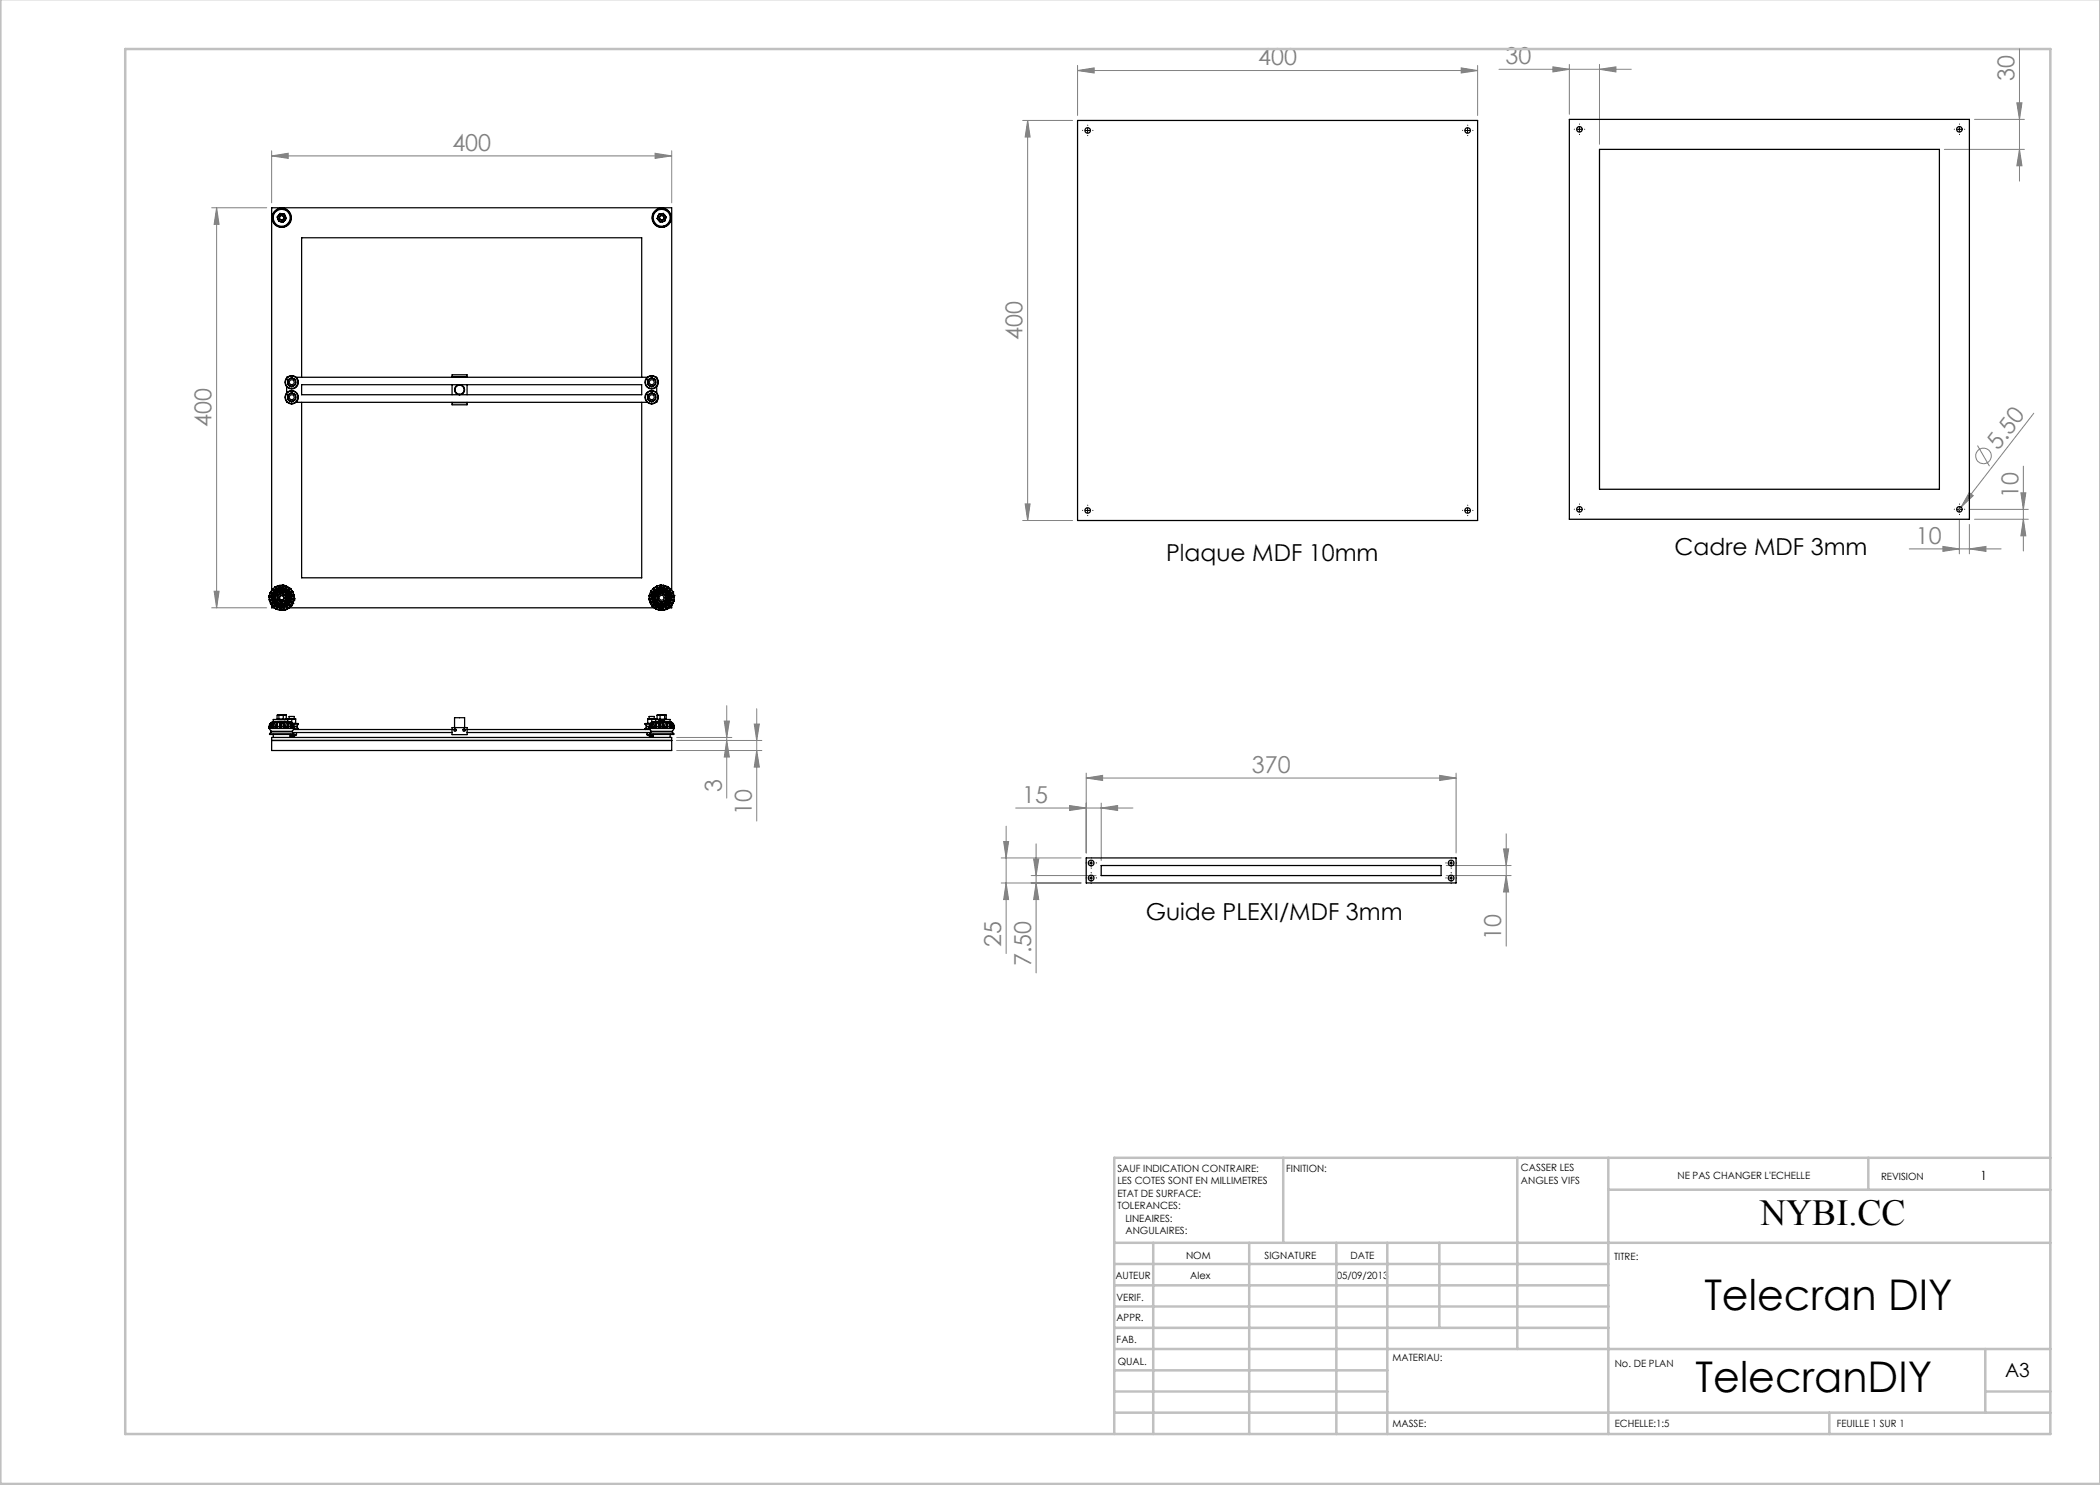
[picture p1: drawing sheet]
<svg xmlns="http://www.w3.org/2000/svg" width="420mm" height="297mm" viewBox="0 0 420 297" stroke-linecap="round" stroke-linejoin="round" font-family="sans-serif">
<g fill="none" stroke="#808080" stroke-width=".2">
<path d="M215.5 14.1l3.3-.5v1zM215.5 13.1v10M215.5 14.1h80M292.2 13.6l3.3 .5-3.3 .5zM295.5 13.1v10M299.8 13.9h26.4M310.6 13.4l3.3 .5-3.3 .5zM313.9 12.9v10M319.9 13.9l3.3-.5v1zM319.9 12.9v16M403.9 9.8v26.4M54.3 31.2l3.3-.5v1z"/>
<path d="M54.3 30.2v10.4M54.3 31.2h80M131 30.7l3.3 .5-3.3 .5zM134.3 30.2v10.4M204.5 24.1h10M205.5 24.1l.5 3.3h-1zM205.5 24.1v80M388.9 29.9h16M394.9 23.9h10M403.4 20.6h1l-.5 3.3zM403.9 29.9l.5 3.3h-1zM42.3 41.6h11"/>
<path d="M43.3 41.6l.5 3.3h-1zM43.3 41.6v80M393.8 98.5l.9 .6-2.5 2.3zM395.5 89.1l2.4 4.1M404.2 98.6h1l-.5 3.3zM404.7 93.2v17M406.8 82.7l-14.6 18.7M42.8 118.2h1l-.5 3.4zM204.5 104.1h10M205 100.8h1l-.5 3.3zM381.8 109.8h18.4M388.6 109.3l3.3 .5-3.3 .5z"/>
<path d="M391.9 103.9v6.9M392.2 101.4l-.7 .9M393.9 109.8l3.3-.5v1zM393.9 104.9v5.9M393.9 101.9h11.8M394.9 103.9h10.8M404.7 103.9l.5 3.3h-1zM42.3 121.6h11M135.3 150.1h17.1M135.3 147.5h11.1M144.9 144.2h1l-.6 3.3zM145.3 148.1l.6 3.3h-1z"/>
<path d="M145.3 141.1v18.5M150.8 144.8h1.1l-.6 3.3zM151.3 150.1l.6 3.3h-1.1zM151.3 141.7v22.5M152.4 148.1h-17.1M217.2 155.6l3.3-.5v1zM217.2 154.6v16M217.2 155.6h74M287.9 155.1l3.3 .5-3.3 .5zM291.2 154.6v16M200.2 171.6h16M200.2 176.6h16"/>
<path d="M200.7 168.3h1l-.5 3.3zM201.2 176.6l.5 3.3h-1zM201.2 165.2v25.5M203.1 161.6h23.5M206.2 175.1h13M206.7 171.8h1.1l-.6 3.3zM207.2 176.6l.6 3.3h-1.1zM207.2 168.8v25.8M213.9 161.1l3.3 .5-3.3 .5zM220.2 161.6l3.3-.5v1zM220.2 160.6v11.5M289.2 175.1h13"/>
<path d="M289.2 173.1h13M300.7 169.8h1l-.5 3.3zM301.2 175.1l.5 3.3h-1zM301.2 166.8v22.4"/>
<circle cx="396.7" cy="91.2" r="1.56"/>
</g>
<g fill="none" stroke="#000" stroke-width=".2" stroke-dasharray="30.5 1.3 1.3 1.3">
<path d="M216.5 26.1h.1M217.5 25.1v-.1M217.5 27.1h.1M218.5 26.1h.1M292.5 26.1h.1M293.5 25.1v-.1M293.5 27.1h.1M294.5 26.1h.1M314.9 25.8h.1M315.9 24.8h.1M315.9 26.8v.1M316.9 25.8h.1"/>
<path d="M390.9 25.8h.1M391.9 24.8h.1M391.9 26.8v.1M392.9 25.8h.1M216.5 102.1h.1M217.5 101.1v-.1M217.5 103.1h.1M218.5 102.1h.1M292.5 102.1h.1M293.5 101.1v-.1M293.5 103.1h.1M294.5 102.1h.1"/>
<path d="M314.9 101.8h.1M315.9 100.8h.1M315.9 102.8v.1M316.9 101.8h.1M390.9 101.8h.1M391.9 100.8h.1M391.9 102.8v.1M392.9 101.8h.1M217.2 175.6h.1M217.2 172.6h.1M218.2 174.6v-.1M218.2 176.6v.1"/>
<path d="M218.2 171.6v-.1M218.2 173.6v.1M219.2 175.6h.1M219.2 172.6h.1M289.2 172.6h.1M289.2 175.6h.1M290.2 171.6v-.1M290.2 173.6v.1M290.2 174.6v-.1M290.2 176.6v.1M291.2 172.6h.1M291.2 175.6h.1"/>
</g>
<g fill="none" stroke="#000" stroke-width=".2">
<path d="M217 26.1h1M217.5 25.6v1M293 26.1h1M293.5 25.6v1M315.4 25.9h1M315.9 25.4v1M391.4 25.9h1M391.9 25.4v1M217 102.1h1M217.5 101.6v1M293 102.1h1M293.5 101.6v1"/>
<path d="M315.4 101.9h1M315.9 101.4v1M391.4 101.9h1M391.9 101.4v1M217.7 172.6h1M217.7 175.6h1M218.2 172.1v1M218.2 175.1v1M289.7 172.6h1M289.7 175.6h1M290.2 172.1v1M290.2 175.1v1"/>
</g>
<g fill="none" stroke="#c0c0c0" stroke-width=".5">
<path d="M.1 -.1v296.9h419.9M25 9.8h385.1v277h-385.1zM256.6 231.6v17M303.5 231.6v38.2M321.7 231.6v55.2M321.7 237.9h88.4M373.7 231.6v6.3M410.1 231.6h-187.3v55.2M222.8 248.6h187.3M222.8 257.1h98.9M222.8 252.8h98.9M230.6 248.6v38.2"/>
<path d="M249.8 248.6v38.2M267.3 248.6v38.2M277.5 248.6v38.2M287.9 248.6v17M222.8 265.6h98.9M222.8 261.3h98.9M222.8 278.3h54.7M222.8 274.1h54.7M222.8 269.8h187.3M397.1 278.3h13M397.1 269.8v12.7M222.8 282.5h187.3"/>
<path d="M365.9 282.5v4.3"/>
</g>
<g fill="#808080">
<path d="M393.8 98.5l.9 .6-2.5 2.3z"/>
<path d="M131 30.7l3.3 .5-3.3 .5zM54.3 31.2l3.3-.5v1zM292.2 13.6l3.3 .5-3.3 .5zM215.5 14.1l3.3-.5v1zM287.9 155.1l3.3 .5-3.3 .5zM217.2 155.6l3.3-.5v1zM220.2 161.6l3.3-.5v1zM213.9 161.1l3.3 .5-3.3 .5z"/>
<path d="M310.6 13.4l3.3 .5-3.3 .5zM319.9 13.9l3.3-.5v1z"/>
<path d="M388.6 109.3l3.3 .5-3.3 .5zM393.9 109.8l3.3-.5v1z"/>
<path d="M151.3 150.1l.6 3.3h-1.1zM150.8 144.8h1.1l-.6 3.3zM301.2 175.1l.5 3.3h-1zM300.7 169.8h1l-.5 3.3z"/>
<path d="M144.9 144.2h1l-.6 3.3zM145.3 148.1l.6 3.3h-1zM43.3 41.6l.5 3.3h-1zM42.8 118.2h1l-.5 3.4zM403.4 20.6h1l-.5 3.3zM403.9 29.9l.5 3.3h-1zM404.2 98.6h1l-.5 3.3zM404.7 103.9l.5 3.3h-1zM205.5 24.1l.5 3.3h-1zM205 100.8h1l-.5 3.3zM200.7 168.3h1l-.5 3.3zM201.2 176.6l.5 3.3h-1zM206.7 171.8h1.1l-.6 3.3zM207.2 176.6l.6 3.3h-1.1z"/>
</g>
<g fill="none" stroke="#000" stroke-width=".25">
<path d="M215.5 24.1h80v80h-80zM313.9 23.9h80v80h-80zM319.9 29.9h68v68h-68zM55.6 43.8l.2 .4 .4 .1M55.6 43.8l.2 .5h.4M55.7 43.1l-.2 .4 .1 .3M55.7 43.1l-.3 .3 .2 .4M56.4 42.8l-.7 .3M56.4 42.8l-.4-.1-.3 .4M56.4 42.8l.4 .1 .3 .4M56.4 42.8h.5l.2 .5M57 44.1l-.3 .2h-.5"/>
<path d="M57 44.1l-.3 .3-.5-.1M57.1 43.3l.1 .3-.2 .5M57.1 43.3l.2 .4-.3 .4M131.6 43.3v.4l.1 .4M131.6 43.3l-.2 .4 .3 .4M131.7 44.1l.2 .2h.6M131.7 44.1l.3 .3 .5-.1M132.2 42.8l-.4 .1-.2 .4M132.2 42.8h.4l.4 .3M132.2 42.8h-.4l-.2 .5M132.2 42.8l.5-.1 .3 .4M133 43.1l.1 .3v.4"/>
<path d="M133 43.1l.2 .3-.1 .4M133.1 43.8l-.2 .3-.4 .2M133.1 43.8l-.2 .5h-.4M57.3 77.3v1.3M57.5 75.5l-.2 .1M57.5 79.4l.1 .5 .3 .2M57.5 79.4v.5l.4 .2M57.5 76.4l.1 .5 .3 .2M57.5 76.4v.5l.4 .2M57.9 78.8l.4-.3 .4 .3M57.9 78.8l.2-.1 .6 .1M57.9 78.8l-.3 .3-.1 .3"/>
<path d="M57.9 78.8l-.4 .2v.4M57.9 75.8l.4-.3 .4 .3M57.9 75.8l.2-.1 .6 .1M57.9 77.1l.3 .2 .5-.2M57.9 75.8l-.3 .3-.1 .3M57.9 75.8l-.4 .2v.4M57.9 77.1l.4 .3 .4-.3M58.7 78.8l.4 .4v.2M58.7 78.8l.4 .2v.4M58.7 75.8l.3 .1 .1 .5M58.7 75.8l.4 .2v.4M59.1 79.4v.4l-.4 .3"/>
<path d="M59.1 79.4v.5l-.4 .2M59.1 76.4v.4l-.4 .3M59.1 76.4v.5l-.4 .2M59.2 75.5h70.3M60.3 75.5v-27.9h68v27.9M60.3 76.9h68v2h-68zM90.4 75.5v-.5h3v.5M90.4 76.9v2M90.4 75.3h3M93.4 76.9v2M129.5 76.4l.1 .5 .3 .2M129.5 76.4v.5l.4 .2"/>
<path d="M129.5 79.4l.1 .5 .3 .2M129.5 79.4v.5l.4 .2M129.9 77.1l.3 .2 .5-.2M129.9 75.8l-.3 .3-.1 .3M129.9 75.8l.2-.1 .6 .1M129.9 75.8l.5-.3 .3 .3M129.9 75.8l-.4 .2v.4M129.9 77.1l.5 .3 .3-.3M129.9 78.8l.5-.3 .3 .3M129.9 78.8l.2-.1 .6 .1M129.9 78.8l-.3 .3-.1 .3M129.9 78.8l-.4 .2v.4"/>
<path d="M130.7 75.8l.3 .1 .1 .5M130.7 75.8l.4 .2v.4M130.7 78.8l.4 .4v.2M130.7 78.8l.4 .2v.4M131.1 76.4v.4l-.4 .3M131.1 76.4v.5l-.4 .2M131.1 79.4v.4l-.4 .3M131.1 79.4v.5l-.4 .2M131.2 75.5l.1 .1M131.3 77.3v1.3M57.3 80.3l.2 .2M57.9 80.1l.3 .2 .5-.2"/>
<path d="M57.9 80.1l.4 .3 .4-.3M59.2 80.5h70.3M60.3 80.5v35.1h68v-35.1M90.4 80.5v.5h3v-.5M90.4 80.5h3M129.9 80.1l.3 .2 .5-.2M129.9 80.1l.5 .3 .3-.3M131.3 80.3l-.1 .2M53.8 119.4l1 .2M53.8 119.4l.1 .5M53.8 119.4h.1M53.9 119.1l1 .1"/>
<path d="M53.9 119.1v.1M53.9 119.4h-.1M53.9 119.4l.9 .1M53.9 119.9h.1M53.9 119.2l-.1 .2M53.9 119.1h.1M53.9 120v.2zM53.9 119.2l1 .1M53.9 119.2v.2M53.9 119.9v.3M54 118.7l-.1 .4M54 118.7l.9 .4"/>
<path d="M54 118.7h.1M54 118.6h.1M54 118.6v.1M54.1 118.4l.9 .4M54.1 118.4h.1M54.1 118.5l-.1 .1M54.1 118.4v.1M54.2 118.4l.8 .4M54.2 118.4l-.2 .3M54.3 118.1v-76.5h80v76.5M54.4 118l-.3 .4M54.4 118l.7 .7"/>
<path d="M54.4 118h.1M54.4 118l.7 .6M54.4 117.9v.1M54.5 117.8l-.1 .1M54.5 117.8h.1M54.6 117.8l.8 .6M54.6 117.8l.7 .7M54.6 117.8h.1M54.6 117.8v.2h-.2M54.8 119.5v.1M54.8 119.6h.1M54.8 119.6l.1 .1"/>
<path d="M54.8 119.7l-.9 .2M54.8 119.7h.1M54.8 119.5l.2 .1M54.8 119.6h.2M54.9 119.2h.1M54.9 119.2v.1M54.9 119.7l-1 .2M54.9 119.3l-.1 .2M54.9 119.3h.1M54.9 119.7v.3M54.9 119.7h.1M54.9 119.2l.1 .1"/>
<path d="M54.9 120l-1 .2M54.9 120h.1M54.9 119.1h.1M54.9 119.1v.1M55 117.5l-.4 .3M55 117.5l.5 .8M55 117.5h.1M55 119.7h-.1M55 119.7h.1M55 119.7l.1 .2M55 119.5v.2M55 119.3h.1"/>
<path d="M55 117.4h.1M55 119.5v.1M55 117.4v.1M55 119.3v.2M55 119.1h.1M55 118.8l-.1 .3M55 118.8l.1 .1M55 120h-.1M55 118.8h.1M55.1 119.9v.2M55.1 119.1l-.1 .2M55.1 119.9l-.1 .1"/>
<path d="M55.1 118.7h.1M55.1 118.7l-.1 .1M55.1 118.6v.1M55.1 118.6l.1 .1M55.1 118.9h.1M55.2 118.9v.2h-.1M55.2 117.3l-.2 .1M55.2 117.4l.5 .8M55.2 117.3v.1M55.2 117.3l.5 .9M55.2 118.7h.1M55.2 117.4v.1h-.2"/>
<path d="M55.2 117.3h.1M55.3 118.7l-.1 .2M55.3 118.5l-.2 .1M55.3 118.5h.1M55.4 118.4h.1M55.4 118.4l-.1 .1M55.4 118.4v.1M55.4 118.5l.1 .1M55.5 118.4h-.1M55.5 118.3h.1M55.5 118.6l-.2 .1M55.5 118.4h.1"/>
<path d="M55.5 118.3v.1M55.5 118.3l.1 .1M55.5 119.6l.1 .3 .4 .4M55.5 119.6v.4l.5 .3M55.6 118.5l-.1 .1M55.6 118.4v.1M55.7 117.2l-.5 .1M55.7 117.2l.2 .9M55.7 117.2h.1M55.7 118.2h.1M55.7 118.2l-.2 .1M55.7 118.2l.1 .1"/>
<path d="M55.7 117.1h.2zM55.7 117.1v.1M55.8 118.4l-.2 .1M55.8 118.3v.1M55.9 118.1l-.2 .1M55.9 118.1h.1M55.9 118.1v.1M55.9 118.2l.1 .1M56 118.9l.3-.2 .4 .2M56 118.9l.3-.3 .4 .3M56 118.9l-.4 .3-.1 .4M56 118.9l-.5 .2v.5"/>
<path d="M56 118.3l-.2 .1M56 117.1l.2 1M56 117.1h.1M56 117.1l-.1 .2-.2-.1M56.2 118.1h.1M56.2 118.1h-.3M56.2 118.1v.1M56.2 118.2l-.2 .1M56.2 118.2h.1M56.3 118h.1M56.3 118.1l.1 .1M56.3 118v.1"/>
<path d="M56.4 118.2h-.2M56.4 118.2h.2M56.4 118v.2M56.4 118l.2 .1M56.4 118.2h.1M56.5 117l-.5 .1M56.5 117l-.2 1M56.5 117v.1M56.5 117.1l-.1 .9M56.5 117.1l.1 .1 .2-.1M56.5 117h.1M56.5 117l.2 .1"/>
<path d="M56.6 118.1h.1M56.6 118.2l.2 .1M56.6 118.1v.1M56.6 118.2h.1M56.7 118.1h.1M56.7 118.1l-.1 .1M56.7 117.1h.1M56.7 118.9l.5 .2v.5M56.7 118.9l.3 .3 .2 .4M56.8 117.1l-.1 1M56.8 117.1l.4 .1M56.8 117.1l-.2 1"/>
<path d="M56.8 117.1h.1M56.8 118.3l.2 .1M56.8 118.2v.1M56.8 118.1h.1M56.8 118.1v.1M56.8 118.1l.3 .1M57 118.4l.2 .1M57 118.4h.1M57.1 118.2h.1M57.1 118.2l-.1 .2M57.1 118.3l.1 .1M57.1 118.3l-.1 .1"/>
<path d="M57.1 118.2v.1M57.2 119.6l-.2 .3-.3 .4M57.2 119.6v.4l-.5 .3M57.2 118.5l.1 .2M57.2 118.5h.1M57.2 117.2l-.4 .9M57.2 117.2v.1M57.2 117.3l-.4 .8M57.2 118.4h.1M57.2 118.4v.1M57.2 117.3l.2 .1h.1M57.2 117.2l.1 .1"/>
<path d="M57.3 118.4l-.1 .1M57.3 118.4l.1 .1M57.3 117.3h.2M57.3 118.7l.1 .1M57.4 118.6l-.1 .1M57.4 118.8l.1 .2M57.4 118.5v.1M57.5 118.6h.1M57.5 118.6v.1M57.5 117.4l-.4 .8M57.5 117.4h.1M57.5 118.8h-.1"/>
<path d="M57.5 118.6h-.1M57.5 117.3h.1M57.5 117.4l.4 .2M57.5 117.3v.1M57.5 119l.1 .2M57.5 118.7v.1M57.5 118.7h.1M57.6 118.7h.1M57.6 118.7l-.1 .1M57.6 118.7l.1 .2M57.6 119h-.1M57.6 119.2v.2"/>
<path d="M57.6 120l-.1 .2M57.6 120h.1M57.6 119.2h.1M57.6 119.4l.1 .2M57.6 119.8v.2M57.6 119.8h.1M57.6 119.4h.1M57.7 119.6l-.1 .2M57.7 119.8l.1 .1M57.7 119.6h.1M57.7 119v.1M57.7 119h.1"/>
<path d="M57.7 118.9v.1M57.7 118.9l-.1 .1M57.7 119.6h.2M57.7 119.4h.1M57.7 119h-.1M57.7 119.1l-.1 .1M57.7 119.1h.1M57.8 119.9l-.1 .1M57.8 119.1h.1M57.8 119.1l-.2 .1M57.8 119.1v.3M57.8 119.9h.1"/>
<path d="M57.8 119.9l1 .1M57.8 119.4v.2M57.8 119.4h.1M57.8 119.4h-.1M57.8 119.6h-.1M57.8 119.6h.1M57.9 119.6l.9 .1M57.9 119.6h.1M57.9 119.6l-.1 .3M57.9 117.6l-.7 .8M57.9 117.6h.1M57.9 117.6l-.6 .8"/>
<path d="M57.9 117.6v.2h.2M58 117.6l.1 .2M58.1 117.8l-.7 .7M58.1 117.8h.1M58.1 117.8l-.6 .8M58.1 117.8l.3 .4M58.4 118.2l-.8 .5M58.4 118.2h.1M58.4 118.2v.2l.1 .1M58.5 118.2l.1 .2zM58.5 118.5l-.8 .4M58.5 118.5h.1"/>
<path d="M58.6 118.4v.1M58.6 118.5h.1M58.6 118.5l.1 .4M58.6 118.5l-.9 .5M58.7 118.9l-.9 .2M58.7 118.9l-.1 .2 .2 .1M58.7 118.9h.1M58.8 120h.1M58.8 119.2l-1 .2M58.8 119.2h.1M58.8 119v.1zM58.8 118.9v.1"/>
<path d="M58.8 120l-.1 .4M58.8 119.2l-.9 .2M58.8 119.2v.5M58.8 119.7h.1M58.8 119.7l-.1 .1 .1 .2M58.8 119.9v.1M58.8 119.8v.1M58.8 119.7v.1M129.9 120l.1 .4M129.9 119.2v.5M129.9 119.2l.9 .2M129.9 119.7h.1"/>
<path d="M129.9 120h.1M129.9 119.2h.1M129.9 119.1v.1M129.9 119.8v.1M129.9 119.7v.1M129.9 119.9v.1M129.9 119.7l.1 .1-.1 .2M129.9 119v.1M129.9 118.9l1 .2M129.9 118.9h.1M129.9 118.9v.1M130 118.9l.9 .2"/>
<path d="M130 118.9v.2l-.1 .1M130.1 118.5l-.2 .4M130.1 118.5l.9 .5M130.1 118.5h.1M130.1 118.4v.1M130.1 118.5l.9 .4M130.2 118.2l-.1 .2M130.2 118.2l.9 .5M130.2 118.2h.1M130.3 118.2l.8 .5M130.3 118.2v.2l-.2 .1M130.5 117.8l-.3 .4"/>
<path d="M130.5 117.8l.7 .8M130.5 117.8h.1M130.6 117.8l.6 .7M130.7 117.7l-.1 .1zM130.7 117.6h.1M130.8 117.6l.6 .8M130.8 117.6h.1M130.8 117.6l-.1 .2h-.1M130.8 119.4h.1M130.8 119.4v.2M130.8 119.6h.1M130.8 119.6l-.9 .1"/>
<path d="M130.8 119.9l-.9 .1M130.8 119.9h.1M130.8 119.6v.3M130.8 119.6h.2M130.8 119.4h.2M130.9 119.9h.1M130.9 119.9v.1M130.9 119.9l-1 .1M130.9 119.1l-.1 .3M130.9 119.1l.1 .1M130.9 119.1h.1M131 119h.1"/>
<path d="M131 119l-.1 .1M131 118.9l.1 .1M131 118.9v.1M131 119.6h.1M131 119.8h.1M131 119.8l-.2 .1M131 119.8l-.1 .1M131 119.4h.1M131 119.8l.1 .2M131 119.6v.2M131 119.4v.2M131 119.2h.1"/>
<path d="M131.1 119.2l-.1 .2M131.1 120l.1 .2M131.1 118.7l-.1 .2M131.1 118.7l.1 .1M131.1 120h.1M131.1 119h.1M131.1 118.7h.1M131.1 119v.2M131.2 117.4l-.4 .2M131.2 117.4l.4 .8M131.2 117.4h.1M131.2 118.6h.1"/>
<path d="M131.2 118.6l-.1 .1M131.2 117.3h.1M131.2 117.3v.1M131.2 118.5v.1M131.2 118.8l-.1 .2M131.2 118.5l.1 .1M131.2 118.8h.1M131.3 118.6v.1M131.3 118.7l-.1 .1M131.4 117.3h-.2M131.4 118.4h.1M131.4 118.4l-.2 .1"/>
<path d="M131.4 118.4l.1 .1M131.4 117.2l.5 .9M131.4 117.3l.4 .8M131.4 117.2v.1M131.4 117.3v.1h-.2M131.5 118.5h.1M131.6 119.6v.3l.3 .4M131.6 119.6v.4l.3 .3M131.6 118.5l-.3 .2M131.6 118.3l-.2 .1M131.6 118.2h.1M131.6 118.2l.1 .2"/>
<path d="M131.6 118.3l.1 .1M131.6 118.2v.1M131.7 118.4h.1M131.7 118.4l-.1 .1M131.8 118.1h.1M131.8 118.1l-.2 .1M131.8 118.1l.1 .1M131.9 118.1h.1M131.9 118.1v.1M131.9 117.1l-.5 .1M131.9 117.1l.1 1M131.9 117.1h.1"/>
<path d="M131.9 118.3l-.2 .1M131.9 118.2v.1M131.9 118.9l.4-.3 .5 .3M131.9 118.9l.4-.2 .5 .2M131.9 118.9l-.3 .3v.4M131.9 118.9l-.3 .2v.5M132 118.1h-.1M132 118.1h.1M132 118.1v.1M132 118.2h.1M132.1 118.2l-.2 .1M132.2 117l-.2 .1"/>
<path d="M132.2 117h.1M132.2 117.1l.1 .9M132.2 117.1l-.1 .1-.2-.1M132.2 117v.1M132.2 117l.1 1M132.2 117l.5 .1M132.3 118h.1M132.3 118l-.3 .1M132.3 118v.2M132.3 118.1h.2M132.3 118.2h-.2M132.3 118.2h.2"/>
<path d="M132.3 118.1v.1M132.3 118v.1M132.3 118.2h.1M132.5 118.1h.1M132.5 118.2l.2 .1M132.5 118.1v.1M132.5 118.2h.1M132.5 118.1h.3M132.7 117.1l-.2 1M132.7 117.1h.1M132.7 118.3l.2 .1M132.7 117.1l.1 .2 .2-.1"/>
<path d="M132.8 118.9l.2 .3 .1 .4M132.8 118.9l.3 .2v.5M132.8 118.2l-.1 .1M132.8 117.1h.1M132.8 118.1l.1 .1M132.8 118.1h.1M132.8 118.1v.1M132.9 118.4l.2 .1M132.9 118.3v.1M132.9 118.2h.1M132.9 118.2v.1M132.9 117.1l.1 .1"/>
<path d="M133 117.2l-.2 .9M133 118.2l-.1 .1M133 118.2l.2 .1M133 117.2l.4 .1M133 117.2h.1M133.1 118.5l.1 .1M133.1 119.6l-.3 .7M133.1 119.6v.4l-.3 .3M133.1 118.4v.1M133.2 118.3h.1M133.2 118.4h.1M133.2 118.3l-.1 .1"/>
<path d="M133.2 118.4h-.1M133.2 118.3v.1M133.2 118.6l.2 .1M133.2 118.5v.1M133.3 118.4l-.1 .1M133.3 118.4h.1M133.4 118.4v.1M133.4 118.5h-.2M133.4 118.5l.1 .1M133.4 118.7l.1 .2M133.4 118.7h.1M133.4 117.3l-.5 .9"/>
<path d="M133.4 117.3v.1M133.4 117.4l-.4 .8M133.4 117.4l.1 .1h.2M133.4 117.3h.1M133.5 118.9v.2h.1M133.5 118.9h.1M133.5 117.3l.1 .1M133.6 118.7h.1M133.5 118.6l-.1 .1M133.6 118.7v.1M133.6 118.7h-.2M133.6 119.1v.2"/>
<path d="M133.6 119.9v.2M133.6 119.9v.1M133.6 119.1h.1M133.6 118.8h.1M133.6 119.3l.1 .2M133.6 118.8l-.1 .1M133.6 118.8l.2 .3M133.6 120h.2M133.6 119.3h.1M133.7 117.5l-.5 .8M133.7 117.5h.1M133.7 119.5v.2"/>
<path d="M133.7 119.7l-.1 .2M133.7 119.3h.1M133.7 119.7h.1M133.7 119.5v.1M133.7 117.5l.4 .3M133.7 119.6h.1M133.7 117.4v.1M133.8 119.1v.1M133.8 119.1h.1M133.8 120h.1M133.8 120l.9 .2M133.8 119.1h-.2"/>
<path d="M133.8 119.2h.1M133.8 119.2v.1M133.8 119.3v.2M133.8 119.2l-.1 .1M133.8 119.5v.1M133.8 119.7h.1M133.8 119.6v.1M133.8 119.6h.1M133.8 119.7l1 .2M133.8 119.5l-.1 .1M133.8 119.7v.3M134.1 117.8l-.7 .7"/>
<path d="M134.1 117.8l.1 .2M134.1 117.8l-.7 .6M134.1 117.8h.1M134.1 117.8l.1 .1M134.2 118l-.7 .6M134.2 118h.1M134.2 117.9l.1 .1M134.3 118l-.7 .7M134.3 118l.2 .4M134.3 118h.1M134.5 118.4l-.9 .4M134.5 118.4l.1 .3"/>
<path d="M134.5 118.4h.1M134.5 118.4l.1 .1M134.6 118.5l.1 .1M134.6 118.7l-.8 .4M134.6 118.7h.1M134.7 118.6v.1M134.7 118.7l-.9 .4M134.7 118.7l.1 .4M134.8 119.2l-1 .1M134.8 119.9h.1M134.8 119.2v.2M134.8 119.9l-.1 .3"/>
<path d="M134.8 119.1l-1 .1M134.8 119.4l-1 .1M134.8 119.4h.1M134.8 119.1v.1M134.8 119.1h.1M134.8 119.9v.1M134.8 120v.2M134.8 119.4l-1 .2M134.8 119.4v.5M53.9 120.2h.1M53.9 120.2l.2 .4M54.1 120.6h.1"/>
<path d="M54.1 120.6l.2 .1v.2M54.1 120.7l.1 .2M54.1 120.7h.1M54.2 120.9h.1M54.3 120.9l.2 .4M54.3 120.9h.1M54.3 121.1v.5h.5M54.5 121.3h.1M54.5 121.3l.1 .1M54.6 121.3l.2 .2M54.6 121.4l.1 .1M54.7 121.5h.1"/>
<path d="M54.8 121.5l.4 .3M54.8 121.5h.1M54.9 120l.1 .2M55 120.2h.1M55 120.2l-.9 .4M55 120.2l.1 .2M55.1 120.1l-.1 .1M55.1 120.1h.1M55.1 120.4h.1M55.1 120.4l.1 .1M55.1 120.4l-.8 .5M55.1 120.1l.1 .2"/>
<path d="M55.2 121.8h.1M55.2 120.5h.1M55.2 120.5l-.7 .8M55.2 120.6l-.6 .7M55.2 121.7v.1M55.2 120.4h-.1M55.2 120.6l.2 .2M55.2 121.7l.3 .1M55.2 121.8l.2 .1M55.2 120.5v.1M55.2 120.3l.2 .2M55.2 120.3v.1"/>
<path d="M55.3 120.5l-.1 .1M55.3 120.5h-.1M55.3 120.5h.1M55.4 120.5l.1 .1M55.4 121.9h.1M55.4 120.8l-.6 .7M55.4 120.8h.1M55.5 121.9l.4 .1M55.5 121.8v.1M55.5 120.8l.1 .1M55.5 120.8l-.7 .7M55.5 120.8h.1"/>
<path d="M55.5 120.6l.2 .1M55.5 120.6h.1M55.5 120.6l-.1 .2M55.5 120.6v.2M55.6 120.9h.1M55.6 120.9l-.4 .9M55.6 120.9l-.4 .8M55.6 120.9l.2 .1M55.7 120.7h.1l.1 .1M55.7 120.8l-.1 .1M55.7 120.7v.1M55.8 121l-.3 .9"/>
<path d="M55.8 121l-.3 .8M55.8 121h.1M55.9 121h.1M55.9 120.9l-.1 .1M55.9 120.9v.1M55.9 122h.1M55.9 120.8l.2 .1M55.9 120.8v.1M55.9 122h.3M56 120.3l.2 .1 .5-.1M56 120.3l.3 .2 .4-.2M56 122l.2 .1"/>
<path d="M56 121h.1M56 121l-.1 1M56 121l.3 .1M56.1 120.9h.2M56.1 120.9l-.1 .1M56.1 120.9h.1M56.2 122.1h.1M56.2 122v.1M56.3 121.1l-.1 .9M56.3 121.1h.1M56.3 120.9h.2M56.3 120.9v.2"/>
<path d="M56.3 120.9h.1M56.3 121.1l-.1 1M56.5 121l-.2 .1M56.5 121.1l.2 .9M56.5 121.1h.1M56.5 120.9v.2M56.5 120.9h.1M56.5 120.9v.1M56.5 121v.1M56.7 122l-.5 .1M56.7 122h.1M56.7 120.8l-.2 .1"/>
<path d="M56.7 120.9l.1 .1M56.7 120.8v.1M56.8 121l.2 1M56.8 121h.1M56.8 121l-.3 .1M56.9 120.8h-.2M56.9 120.8h.1M56.9 120.8l.1 .1M56.9 120.8v.1M56.9 120.9l-.1 .1M56.9 120.9h.1M56.9 120.9l.5 .9"/>
<path d="M56.9 122h-.1M57 120.9l.4 .9M57 122h.1M57 122h-.3M57.1 120.6l-.2 .2M57.1 120.7l.1 .1M57.1 120.6v.1M57.2 120.8l.5 .8M57.2 120.8h.1M57.2 120.8l-.2 .1M57.2 120.8l.5 .9M57.2 120.5l-.1 .1"/>
<path d="M57.2 120.5l.1 .1M57.3 120.6l.1 .1M57.3 120.6v.1M57.3 120.7h.1M57.3 120.7l.8 .7M57.3 120.7l-.1 .1M57.4 120.7l.7 .6M57.4 120.4l-.2 .1M57.4 120.4h.1M57.4 121.8l-.4 .2M57.4 121.8h.1M57.4 120.4l.1 .1"/>
<path d="M57.5 120.2l-.1 .2M57.5 121.8h.1M57.5 120.2v.1M57.5 120.4h.1M57.5 120.4l.8 .7M57.5 120.5l.7 .6M57.5 120.4v.1M57.5 120.3h.1M57.5 120.5l-.1 .2M57.6 120.3h.1M57.6 120.3l.9 .4M57.6 120.3l1 .4"/>
<path d="M57.6 120.3l-.1 .1M57.6 121.7l-.1 .1M57.6 121.7h.1M57.7 121.6h.1M57.7 121.6h-.2l-.1 .2M57.7 121.7h.1M57.7 120l.9 .5M57.7 120h.1M57.7 120l-.1 .3M57.8 120l.9 .4M57.8 121.6h73M58.1 121.3v.1"/>
<path d="M58.1 121.4l-.4 .3M58.2 121.1h.1M58.2 121.1h-.1v.2M58.2 121.2l-.1 .1M58.3 121.1l-.1 .1M58.3 121.1h.1M58.5 120.7h.1M58.6 120.7l-.3 .4M58.6 120.7h.1M58.6 120.5h.1M58.6 120.5l-.1 .2M58.7 120.5l-.1 .2"/>
<path d="M58.7 120.5h.1M58.7 120.4v.1M130 120.4v.1M130 120.5h.1M130 120.5h.2l-.1 .2M130 120.5l.1 .2M130.1 120.7h.1M130.1 120.7l.3 .4M130.4 121.1h.1M130.4 121.1l.2 .1v.1M130.4 121.2l.2 .1M130.4 121.1v.1"/>
<path d="M130.6 121.3v.1M130.6 121.4l.4 .3M130.6 121.4h.1M130.9 120h.1M130.9 120l-.9 .4M130.9 120l-.9 .5M130.9 120l.1 .3M131 121.7h.1M131 121.6v.1M131 120.3l-.9 .4M131 120.3h.1M131 121.6h.2v.2"/>
<path d="M131 121.7l.2 .1M131.1 120.3v.1M131.1 120h-.2M131.1 120.4h.1M131.1 120.4l-.7 .7M131.1 120.5l-.7 .6M131.1 120.5l.2 .2M131.2 120.3h-.2M131.2 120.3h-.1M131.2 120.2l.1 .2M131.2 120.2v.1M131.2 121.8h.1"/>
<path d="M131.2 121.8l.5 .2M131.2 120.4l-.1 .1M131.2 120.4h-.1M131.2 120.4h.1M131.3 120.4l.1 .1M131.3 120.7l-.7 .6M131.3 120.7h.1M131.3 120.7l.1 .1M131.3 120.7l-.7 .7M131.4 120.6l-.1 .1M131.4 120.8h.1M131.4 120.8l-.4 .9"/>
<path d="M131.4 120.5l.2 .1M131.4 120.5v.1M131.5 120.8l-.5 .8M131.5 120.8l.2 .1M131.6 120.7l-.1 .1M131.6 120.7l-.2 .1M131.6 120.6l.2 .2M131.6 120.6v.1M131.7 122h.1M131.7 120.9l-.5 .9M131.7 120.9h.1M131.7 120.9l.2 .1"/>
<path d="M131.7 122h.3M131.8 122h.1M131.8 120.8h.1M131.8 120.8l-.1 .1M131.9 121h.1M131.9 121l-.2 1M131.9 121l.3 .1M131.9 120.3l.3 .1 .6-.1M131.9 120.3l.4 .2 .5-.2M131.9 120.8l.3 .1M131.9 120.9v.1M131.9 120.8v.1"/>
<path d="M132 122l.5 .1M132 122h.1M132.2 121.1l-.2 .9M132.2 121.1h.1M132.2 121l.2 .1M132.2 120.9h.2M132.2 120.9h.1M132.2 120.9v.2M132.2 120.9v.1M132.2 121v.1M132.4 121.1h.1M132.4 121.1l.1 .9"/>
<path d="M132.4 121.1l.1 1M132.4 120.9v.2M132.4 120.9h.1M132.5 122v.1M132.5 122.1h.1M132.6 120.9h-.2M132.6 120.9v.1M132.6 120.9l.1 .1M132.6 120.9h.1M132.6 121l.2 1M132.6 121h.1M132.6 121l-.2 .1"/>
<path d="M132.7 121h.1M132.7 121l.1 1M132.7 122l-.2 .1M132.7 122h.1M132.8 122h.1M132.8 122h-.3M132.8 120.8l-.2 .1M132.8 120.9v.1M132.8 120.8v.1M132.8 121h-.1M132.8 121h.1M132.8 121l.4 .9"/>
<path d="M132.8 121l.4 .8M133 120.7h-.2v.1M133 120.7v.1M133 120.8l.1 .1M133.1 120.9l.4 .8M133.1 120.9h.1M133.1 120.9l-.3 .1M133.1 120.9l.4 .9M133.1 120.6l-.1 .1M133.1 120.6h.1M133.2 120.6v.2M133.2 120.8l-.1 .1"/>
<path d="M133.2 120.8h.1M133.2 121.9l-.4 .1M133.2 121.8v.1M133.2 120.8l.7 .7M133.2 121.9h.1M133.3 120.5l-.2 .1M133.3 120.5h.1M133.4 120.5l.1 .1M133.4 120.5h.1M133.4 120.3l-.1 .2M133.4 120.3l.1 .1M133.5 120.5h.1"/>
<path d="M133.5 120.5l.6 .8M133.5 120.6l.6 .7M133.5 120.5v.1M133.5 120.4h.1M133.5 120.6l-.3 .2M133.5 121.8l-.2 .1M133.5 121.7v.1M133.5 121.7h-.2l-.1 .1M133.5 121.8h.1M133.6 120.4l-.1 .1M133.6 120.4h.1M133.6 120.4l.8 .5"/>
<path d="M133.6 120.1l-.2 .2M133.6 120.1h.1M133.6 120.1l.1 .1M133.7 120.2l.8 .4M133.7 120.2l-.1 .2M133.7 120.2h.1M133.7 120.2l.9 .4M133.8 120l-.1 .2M133.8 120l1 .2M133.9 121.5l-.4 .3M133.9 121.5h.1M134.1 121.3h.1"/>
<path d="M134.1 121.3l-.2 .2M134.1 121.4l-.2 .1M134.1 121.3v.1M134.3 121.1v.5h-.5M134.4 120.9h.1M134.4 120.9l-.3 .4M134.5 120.9h.1M134.5 120.9h-.1M134.5 120.6h.1M134.5 120.6l-.1 .1v.2M134.7 120.2h.1M134.8 120.2l-.2 .4"/>
<path d="M134.8 120.2h.1M53.8 145.7h5M53.8 145.7l.4 .6M53.9 145.3v.3v-.3M53.9 145.3l-.1 .4M53.9 146.8v.1h4.8v-.1M53.9 146.8h4.8M53.9 145.3h.2M54.1 145.3v.2M54.1 145.3h.1M54.1 145.3h.2M54.2 146.3v.1"/>
<path d="M54.2 146.3h4.3M54.2 146.4h4.3M54.2 146.4l-.3 .4M54.3 144.5l-.4 .5-.1 .3M54.3 145.3l-.1 .3-.1-.1M54.3 145.3h.2M54.3 147.5h80v2.6h-80zM54.3 148.1h80M54.5 144.4l.3-.1a.96 .96 0 0 0-.9 1M54.5 145.3v.2M54.5 145.3h.1M54.6 145.3l-.1 .2"/>
<path d="M54.6 145.3h.2M54.6 146.9v.6M54.8 145.3l-.1 .3-.2-.1M54.8 145.3h.4M54.8 144.4l-.5 .4-.2 .5M55 144.3h-.1a.95 .95 0 0 0-1 1M55 144.3h.1M55 144.3a.92 .92 0 0 0-.9 1M55.2 145.3v.2M55.2 145.5v.1l.2-.1M55.2 145.3h.1M55.2 145.3h.3"/>
<path d="M55.2 144.3a.84 .84 0 0 0-.6 1M55.2 144.3a.85 .85 0 0 0-.9 1M55.2 144.3h.1M55.2 144.3a.74 .74 0 0 0-.7 1M55.2 144.3h.2M55.4 145.4v.1M55.4 143v.8l.2 .1M55.5 143.9h.1M55.5 145.3h.4M55.5 145.3h.1M55.5 144.3h.1M55.5 144.3h-.1a.83 .83 0 0 0-.6 1"/>
<path d="M55.5 145.3l-.1 .2M55.6 144.3h.1M55.6 144.3l-.3 .3-.1 .7M55.6 144.3v.1M55.6 143h.2M55.6 143h.6M55.6 143.9h.6M55.6 143h-.1M55.6 144.4a.87 .87 0 0 0-.4 .9M55.7 144.3l-.1 .1M55.7 144.3h.1M55.8 143.8l-.2 .1"/>
<path d="M55.8 144.3h.1M55.8 143.8l.4 .1M55.8 143v.8M55.8 143.9h.1M55.8 144.3h.2M55.8 144.3l-.3 .5v.5M55.9 145.3v.2M55.9 145.5l.1 .1h.2v-.1M55.9 145.3h.3M55.9 145.3h.1M56 144.5v.8M56 144.4h.2"/>
<path d="M56 144.3h.1M56 144.3l-.1 1M56 144.4l-.1 .9M56.1 144.3h.2M56.1 144.3l-.1 .1M56.1 144.3h.1M56.2 144.3h.1M56.2 145.3h.5M56.2 145.3h.1M56.2 145.3v.2M56.2 143h.5M56.2 143h.8"/>
<path d="M56.2 143.9h.8M56.2 143h-.4M56.3 144.4h.1M56.3 144.4l-.1 .9M56.3 144.3l-.1 .3M56.3 144.3l-.1 1M56.3 144.3h.1M56.3 144.3h.2M56.5 144.3h.1M56.5 144.3l.2 1M56.5 144.3l.2 .4M56.6 144.3h.1"/>
<path d="M56.7 143.8l-.5 .1M56.7 143.8l.3 .1M56.7 144.6v.7M56.7 143v.8M56.7 145.5l.1 .1 .2-.1M56.7 145.3h.1M56.7 145.3v.2M56.7 145.3h.3M56.7 144.3h.1M56.7 144.3l.1 .1M56.8 144.4l-.2 .1 .1 .1M56.8 144.4l.2 .9"/>
<path d="M56.8 144.3h.1M56.8 144.3l.2 1M56.8 144.3v.1M56.8 143.9h.1M56.9 144.3h.1M56.9 144.3l.4 .4 .1 .6M57 143h-.3M57 143h.3M57 145.3v.2M57 145.3h.4M57 145.3h.1M57 144.3h.1"/>
<path d="M57.1 144.3h.1M57.1 144.3l.1 .1M57.2 144.4a.84 .84 0 0 1 .5 .9M57.2 144.4h.1M57.2 144.3v.1M57.2 144.3a.8 .8 0 0 1 .5 1M57.2 144.3h.1M57.3 143.8l-.3 .1M57.3 143v.8M57.3 144.3h.1M57.3 144.3a.77 .77 0 0 1 .8 1M57.4 144.3h.1"/>
<path d="M57.4 145.3l.1 .2M57.4 145.3h.1M57.4 145.4l.1 .1M57.4 145.3h.3M57.5 145.5v.1l.2-.1M57.5 143.9h-2.9v.4M57.5 144.3a.87 .87 0 0 1 .7 1M57.5 144.3h.1M57.5 144.3a.9 .9 0 0 1 1.1 1M57.5 144.3a.82 .82 0 0 1 .8 1M57.5 143.8v.5M57.7 145.3v.2"/>
<path d="M57.7 145.3h.1M57.7 144.3h.1M57.7 145.3h.4M57.8 144.3a.9 .9 0 0 1 .9 1M57.8 143.8v-.5h1v.5M57.8 144.3a.93 .93 0 0 1 1 1M57.9 143.8h-.4M57.9 143.8h.8M57.9 143.8h.4M58 144.4l.5 .4 .1 .5M58 147h1.2M58 146.9v.6"/>
<path d="M58.1 145.3v.3l.2-.1M58.1 145.3h.1M58.2 145.3l.1 .2M58.2 145.3h.1M58.3 145.3h.3M58.3 145.3v.2M58.3 143.8v.6M58.5 146.3v.1M58.5 146.4l.2 .4M58.6 145.3v.3l.1-.1M58.6 145.3h.1M58.6 146.5h31.8"/>
<path d="M58.6 144.7h1l.1 .1M58.6 145.3l.1 .2M58.7 145.3h.1M58.7 145.3v.2M58.7 145.9h31.7M58.7 144.8h1M58.7 143.8h-.4M58.7 143.8h.4M58.7 146.9h.6M58.8 147.2h.1M58.8 147.2h-.8M58.8 145.8h.9"/>
<path d="M58.8 145.3v.3v-.1M58.8 145.3h.1M58.8 145.3h.6M58.8 145.3v.4M58.8 145.7l-.3 .6M59.1 144.6l-.5 .1M59.1 144.6v.1M59.1 143.8v.8M59.2 147l-.4 .2M59.3 146.9l-.1 .1M59.3 146.5v.4M59.4 145.3h.1"/>
<path d="M59.4 145.3l.3 .5M59.7 145.8l-.1 .1M59.7 144.8l-.3 .5M90.4 145.5h3v1.4h-3zM90.8 145.9h.4M90.9 145.5v-2h2v2M90.9 145.8v.1M92.6 145.9h.4M92.9 145.8v.1M93.4 145.9h36.6M93.4 146.5h36.7M129 145.8l.1 .1"/>
<path d="M129 145.8h.9M129 144.8h1M129 144.8l.3 .5M129.3 145.3h.1M129.3 145.3h.5M129.3 145.3l-.3 .5M129.4 146.9v.1M129.4 146.9h.5M129.4 146.5v.4M129.4 147l.5 .2M129.4 147h1.2M129.5 144.6l.6 .1"/>
<path d="M129.5 144.6v.1M129.5 143.8v.8M129.8 143.8v-.5h1v.5M129.8 145.7h5M129.8 145.7l.4 .6M129.9 145.3v.2M129.9 145.5v.1M129.9 145.6h.1M129.9 145.3h.1M129.9 145.3l-.1 .4M129.9 147.2h.7M129.9 147.2h.1"/>
<path d="M129.9 146.8v.1h4.9v-.1M129.9 143.8h-.4M129.9 143.8h.8M129.9 146.8h4.9M129.9 143.8h.5M130 145.3v.2M130 145.3h.1M130 144.7h-1v.1M130.1 145.3v.3l-.1-.1M130.1 145.3h.3M130.2 146.3v.1M130.2 146.3h4.3"/>
<path d="M130.2 146.4h4.3M130.2 146.4l-.3 .4M130.4 143.8v.6M130.4 145.3v.2M130.4 145.3h.1M130.4 145.3h.2M130.6 145.3v.3l-.2-.1M130.6 145.3h.4M130.6 146.9v.6M130.7 144.4l-.5 .4-.2 .5M130.7 144.3a1.04 1.04 0 0 0-.8 1M130.7 143.8h-.3"/>
<path d="M130.7 143.8h.4M130.9 144.3h.1M130.9 144.3a.89 .89 0 0 0-.9 1M131 145.3v.2M131 145.5v.1l.2-.1M131 145.3h.1M131 144.3a.9 .9 0 0 0-.9 1M131 145.3h.2M131.1 144.3h.1M131.1 143.9h2.9v.4a1.07 1.07 0 0 1 .8 1.4M131.1 144.3a.87 .87 0 0 0-.7 1M131.1 144.3a.86 .86 0 0 0-.7 1"/>
<path d="M131.1 143.8v.5M131.2 145.3v.2M131.2 145.3h.5M131.2 145.3h.1M131.2 144.3h.1M131.4 144.6l-.2 .7M131.4 143.8h.6M131.4 143.8l.2 .1M131.4 143v.8M131.4 144.3l.1 .1M131.4 144.3l-.3 .4-.1 .6M131.4 144.3a.78 .78 0 0 0-.8 1"/>
<path d="M131.4 144.3h.1M131.4 144.3h.2M131.5 144.4a.89 .89 0 0 0-.5 .9M131.6 144.3h.1M131.6 144.3l-.1 .1M131.7 145.5l.1 .1 .2-.1M131.7 145.3h.1M131.7 145.3v.2M131.7 143h.3M131.7 143h.8M131.7 143h-.3M131.7 144.3h.1"/>
<path d="M131.7 144.3h.2M131.7 144.3a.8 .8 0 0 0-.5 1M131.7 145.3h.3M131.8 144.3v-.2h1v.2M131.9 144.3h.1M131.9 144.3l-.2 1M131.9 144.4l-.2 .9M131.9 144.3v.1M131.9 144.4l.1 .1M131.9 144.3h.3M132 145.3v.2M132 145.3h.5"/>
<path d="M132 145.3h.1M132 143.8h.9M132 144.6v.7M132 143v.8M132.1 144.4l-.1 .3M132.1 144.5l-.1 .2M132.2 144.3h.1M132.2 144.3h.2M132.2 144.3l-.2 1M132.4 144.3v.3M132.4 144.3l.1 1M132.4 144.3h.2"/>
<path d="M132.4 144.4l.1 .9M132.5 143h-.5M132.5 143h.6M132.5 145.3v.2M132.5 145.5v.1l.3-.1M132.5 145.3h.1M132.5 145.3h.3M132.5 143h.4M132.6 144.3h.1M132.6 144.3v.1M132.6 144.4l.2 .9M132.6 144.4h-.1"/>
<path d="M132.7 144.3h.1M132.7 144.3l.1 1M132.7 144.3l-.1 .1M132.8 145.3v.2M132.8 145.3h.1M132.8 144.3h.1M132.8 145.3h.4M132.8 144.3a.53 .53 0 0 1 .4 .7v.3M132.9 144.3h.1M132.9 143.8l.2 .1M132.9 143v.8M133 144.3l.1 .1"/>
<path d="M133 144.3h.1M133.1 143h-.2M133.1 143h.1M133.1 144.4a.95 .95 0 0 1 .4 .9M133.1 144.4h-.1M133.1 143h.1v.8M133.1 144.3h.1M133.1 144.3a.76 .76 0 0 1 .8 1M133.1 144.3l.4 .5v.5M133.1 144.3v.1M133.2 143.9h-.1M133.2 145.3v.2"/>
<path d="M133.2 145.5l.1 .1 .2-.1M133.2 145.3h.1M133.2 145.5h.1M133.2 145.3h.3M133.3 144.3h.2M133.5 144.3a.84 .84 0 0 1 .6 1M133.5 144.3h.1M133.5 144.3a.87 .87 0 0 1 .9 1M133.5 144.3a.83 .83 0 0 1 .6 1M133.5 145.3v.2M133.5 145.3h.1M133.5 145.3h.4"/>
<path d="M133.6 144.3h.1M133.7 144.3h.1M133.7 144.3a.91 .91 0 0 1 .9 1M133.8 144.3a1.01 1.01 0 0 1 1 1M133.9 145.3h.2M133.9 144.4l.5 .4 .1 .5M133.9 144.3h.1M133.9 145.3v.3l.2-.1M134 146.9v.6M134.1 145.3v.2M134.1 145.3h.1M134.1 145.3h.3"/>
<path d="M134.4 145.3l.1 .3 .1-.1M134.4 145.3h.1M134.5 146.3v.1M134.5 146.4l.3 .4M134.5 145.3l.1 .2M134.5 145.3h.1M134.6 145.3h.2M134.6 145.3v.2M134.8 145.3v.3v-.1M134.8 145.3v.2M134.8 145.7l-.3 .6M217.2 171.6h74v5h-74z"/>
<path d="M220.2 173.1h68v2h-68z"/>
<circle cx="217.5" cy="26.1" r=".55"/>
<circle cx="293.5" cy="26.1" r=".55"/>
<circle cx="315.9" cy="25.9" r=".56"/>
<circle cx="391.9" cy="25.9" r=".56"/>
<circle cx="56.3" cy="43.6" r="1.84"/>
<circle cx="56.3" cy="43.6" r="1.69"/>
<circle cx="56.3" cy="43.6" r=".42"/>
<circle cx="56.3" cy="43.6" r=".5"/>
<circle cx="56.4" cy="43.6" r="1.93"/>
<circle cx="132.3" cy="43.6" r="1.93"/>
<circle cx="132.3" cy="43.5" r=".42"/>
<circle cx="132.3" cy="43.6" r="1.71"/>
<circle cx="132.3" cy="43.6" r=".51"/>
<circle cx="132.3" cy="43.6" r="1.85"/>
<circle cx="58.3" cy="76.4" r="1.25"/>
<circle cx="58.3" cy="79.4" r="1.25"/>
<circle cx="58.3" cy="79.5" r="1.33"/>
<circle cx="58.3" cy="76.5" r="1.33"/>
<circle cx="58.4" cy="76.4" r=".5"/>
<circle cx="58.4" cy="79.4" r=".5"/>
<circle cx="91.9" cy="77.9" r="1"/>
<circle cx="91.9" cy="77.9" r=".9"/>
<circle cx="130.3" cy="76.4" r="1.25"/>
<circle cx="130.3" cy="79.4" r="1.25"/>
<circle cx="130.3" cy="76.5" r="1.33"/>
<circle cx="130.3" cy="79.5" r="1.33"/>
<circle cx="130.4" cy="79.4" r=".5"/>
<circle cx="130.4" cy="76.4" r=".5"/>
<circle cx="56.3" cy="119.5" r="1.12"/>
<circle cx="56.3" cy="119.6" r=".5"/>
<circle cx="56.3" cy="119.6" r=".42"/>
<circle cx="132.3" cy="119.5" r=".5"/>
<circle cx="132.3" cy="119.6" r="1.12"/>
<circle cx="217.5" cy="102.1" r=".56"/>
<circle cx="293.5" cy="102.1" r=".56"/>
<circle cx="315.9" cy="101.9" r=".55"/>
<circle cx="391.9" cy="101.9" r=".55"/>
<circle cx="91" cy="146" r=".25"/>
<circle cx="92.8" cy="146" r=".25"/>
<circle cx="218.2" cy="172.6" r=".57"/>
<circle cx="218.2" cy="175.6" r=".57"/>
<circle cx="290.2" cy="175.6" r=".57"/>
<circle cx="290.2" cy="172.6" r=".57"/>
</g>
<g font-size="8.5">
<text x="340.9" y="262.1">Telecran DIY</text>
<text x="339.1" y="278.5">TelecranDIY</text>
</g>
<text font-size="7.3" x="352" y="244.9">NYBI.CC</text>
<g font-size="4.7" fill="#808080">
<text x="251.7" y="13.1">400</text>
<text x="301.1" y="12.8">30</text>
<text x="402.9" y="16.2" transform="rotate(-90 402.9 16.2)">30</text>
<text x="90.5" y="30.1">400</text>
<text x="204.5" y="68" transform="rotate(-90 204.5 68)">400</text>
<text x="42.3" y="85.4" transform="rotate(-90 42.3 85.4)">400</text>
<text x="399.6" y="90.2" transform="rotate(-52 399.6 90.2)">5.50</text>
<text x="403.7" y="99.7" transform="rotate(-90 403.7 99.7)">10</text>
<text x="383.2" y="108.7">10</text>
<text x="250.4" y="154.6">370</text>
<text x="144.4" y="158.3" transform="rotate(-90 144.4 158.3)">3</text>
<text x="204.4" y="160.6">15</text>
<text x="150.4" y="162.9" transform="rotate(-90 150.4 162.9)">10</text>
<text x="200.2" y="189.4" transform="rotate(-90 200.2 189.4)">25</text>
<text x="300.2" y="187.9" transform="rotate(-90 300.2 187.9)">10</text>
<text x="206.2" y="193.3" transform="rotate(-90 206.2 193.3)">7.50</text>
</g>
<g font-size="4.7">
<text x="233.2" y="112.2">Plaque MDF 10mm</text>
<text x="334.9" y="111.1">Cadre MDF 3mm</text>
<text x="229.1" y="184">Guide PLEXI/MDF 3mm</text>
</g>
<text font-size="3.9" x="401" y="275.4">A3</text>
<text font-size="2.5" x="396.1" y="235.9">1</text>
<g font-size="2">
<text x="223.5" y="234.4">SAUF INDICATION CONTRAIRE:</text>
<text x="223.5" y="236.9">LES COTES SONT EN MILLIMETRES</text>
<text x="223.5" y="239.4">ETAT DE SURFACE:</text>
<text x="257.2" y="234.4">FINITION:</text>
<text x="304.2" y="234.3">CASSER LES</text>
<text x="304.2" y="236.8">ANGLES VIFS</text>
<text x="335.5" y="235.8">NE PAS CHANGER L'ECHELLE</text>
<text x="376.2" y="236">REVISION</text>
<text x="223.5" y="241.9">TOLERANCES:</text>
<text x="225.1" y="244.4">LINEAIRES:</text>
<text x="225.1" y="246.9">ANGULAIRES:</text>
<text x="237.2" y="251.8">NOM</text>
<text x="252.9" y="251.7">SIGNATURE</text>
<text x="270.1" y="251.7">DATE</text>
<text x="223.1" y="255.9">AUTEUR</text>
<text x="238" y="255.9">Alex</text>
<text x="267.3" y="255.7">05/09/2013</text>
<text x="322.8" y="252">TITRE:</text>
<text x="223.3" y="260.1">VERIF.</text>
<text x="223.3" y="264.2">APPR.</text>
<text x="223.3" y="268.6">FAB.</text>
<text x="223.5" y="272.9">QUAL.</text>
<text x="278.5" y="272.3">MATERIAU:</text>
<text x="323" y="273.4">No. DE PLAN</text>
<text x="278.5" y="285.3">MASSE:</text>
<text x="323" y="285.4">ECHELLE:1:5</text>
<text x="367.4" y="285.4">FEUILLE 1 SUR 1</text>
</g>
</svg>
